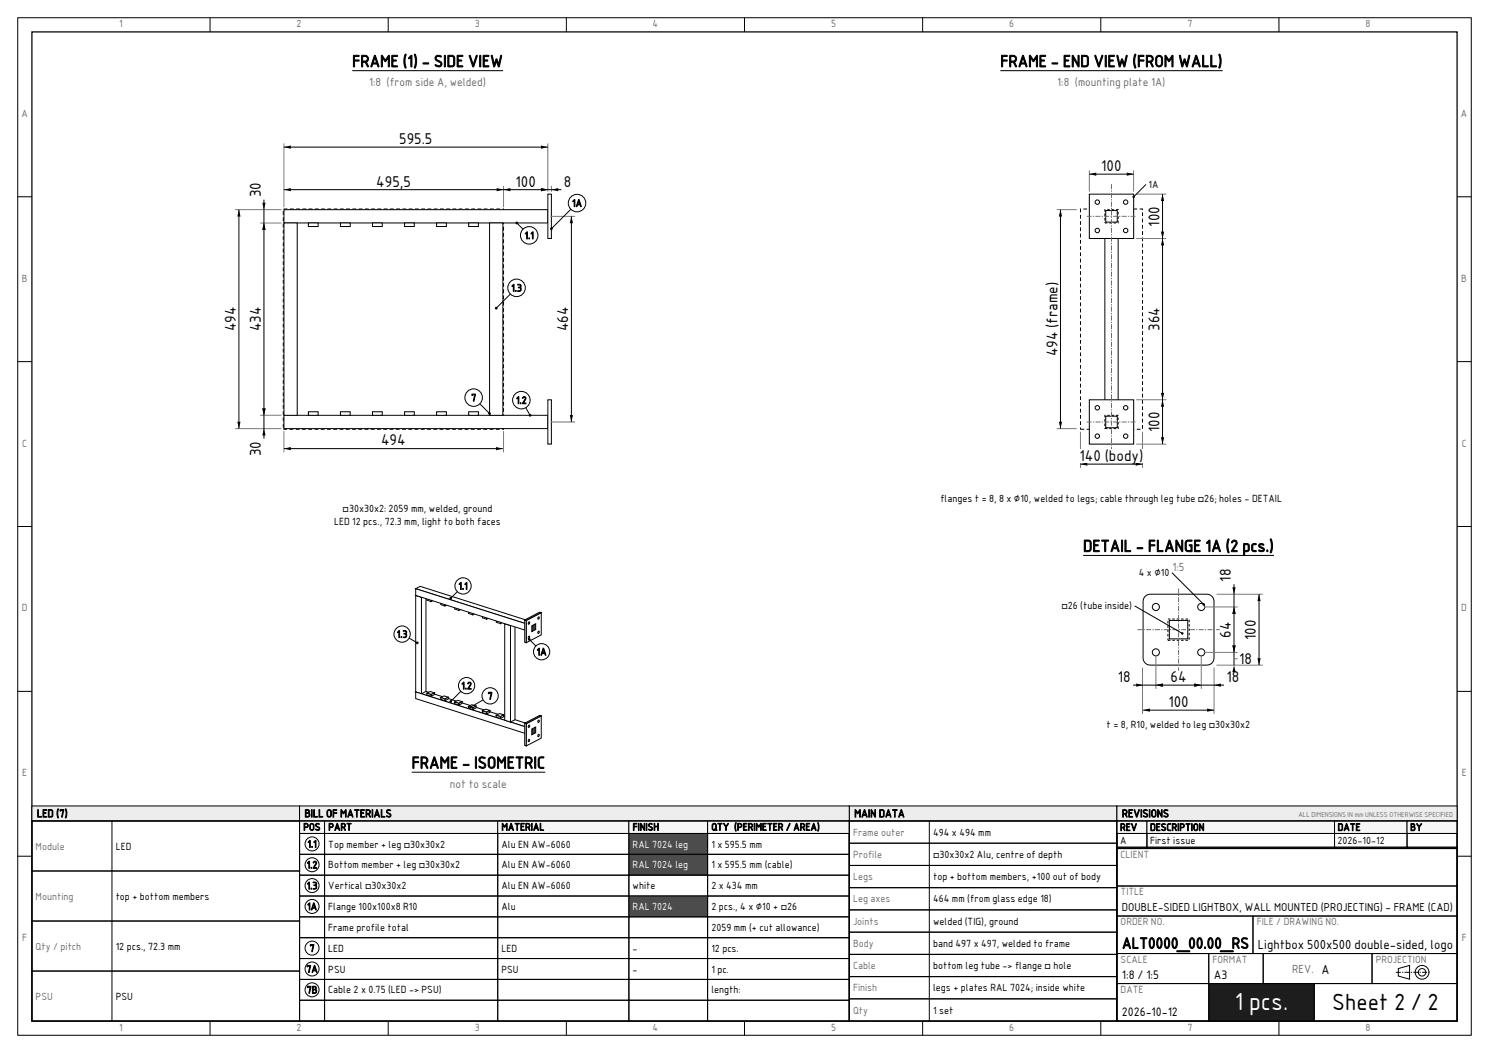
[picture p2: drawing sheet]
<svg xmlns="http://www.w3.org/2000/svg" width="420mm" height="297mm" viewBox="0 0 420 297" stroke-linecap="round" stroke-linejoin="round" font-family="sans-serif">
<g fill="none" stroke="#000" stroke-width=".28">
<path d="M5 5h410v287h-410zM59.3 5v4M109.5 5v4M159.7 5v4M210 5v4M260.2 5v4M310.5 5v4M360.7 5v4M5 55.5h4M411 55.5h4M5 102h4M411 102h4"/>
<path d="M5 148.5h4M411 148.5h4M5 195h4M411 195h4M5 241.5h4M411 241.5h4M59.3 288v4M109.5 288v4M159.7 288v4M210 288v4M260.2 288v4M310.5 288v4"/>
<path d="M360.7 288v4"/>
</g>
<path d="M9 9h402v279h-402z" fill="none" stroke="#000" stroke-width=".35"/>
<path d="M79.9 59h62.1v62.1h-62.1z" fill="none" stroke="#000" stroke-width=".28" stroke-dasharray="1.1 .7" stroke-linecap="butt"/>
<g fill="#fff" stroke="#000" stroke-width=".28">
<path d="M80.1 59.1h74.4v3.8h-74.4z" fill-rule="evenodd"/>
<path d="M154.5 54.8h1v12.5h-1z" fill-rule="evenodd"/>
<path d="M80.1 117.1h74.4v3.8h-74.4z" fill-rule="evenodd"/>
<path d="M154.5 112.8h1v12.5h-1z" fill-rule="evenodd"/>
<path d="M80.1 62.9h3.7v54.2h-3.7z" fill-rule="evenodd"/>
<path d="M138.1 62.9h3.7v54.2h-3.7z" fill-rule="evenodd"/>
<path d="M87 116.1h2.7v1h-2.7z" fill-rule="evenodd"/>
<path d="M96 116.1h2.8v1h-2.8z" fill-rule="evenodd"/>
<path d="M105.1 116.1h2.7v1h-2.7z" fill-rule="evenodd"/>
<path d="M114.1 116.1h2.8v1h-2.8z" fill-rule="evenodd"/>
<path d="M123.2 116.1h2.7v1h-2.7z" fill-rule="evenodd"/>
<path d="M132.2 116.1h2.7v1h-2.7z" fill-rule="evenodd"/>
<path d="M87 62.9h2.7v1h-2.7z" fill-rule="evenodd"/>
<path d="M96 62.9h2.8v1h-2.8z" fill-rule="evenodd"/>
<path d="M105.1 62.9h2.7v1h-2.7z" fill-rule="evenodd"/>
<path d="M114.1 62.9h2.8v1h-2.8z" fill-rule="evenodd"/>
<path d="M123.2 62.9h2.7v1h-2.7z" fill-rule="evenodd"/>
<path d="M132.2 62.9h2.7v1h-2.7z" fill-rule="evenodd"/>
</g>
<path d="M80.1 40.4v18M142 52.4v6M154.5 40.4v13.7M155.5 52.4v1.7" fill="none" stroke="#7a7a7a" stroke-width=".28"/>
<path d="M80.1 53.5h78.3M80.1 41.5h74.4" fill="none" stroke="#000" stroke-width=".28"/>
<path d="M80.1 53.5l1.9-.5v1zM80.1 41.5l1.9-.5v1zM140.1 53l1.9 .5-1.9 .5zM142 53.5l2-.5v1zM152.6 53l1.9 .5-1.9 .5zM152.6 41l1.9 .5-1.9 .5zM155.5 53.5l2-.5v1z" fill="#000"/>
<path d="M112.2 37.4h10.2v3.8h-10.2z" fill-rule="evenodd" fill="#fff"/>
<path d="M66.3 59.1h13.1M73.4 62.9h6M73.4 117.1h6M66.3 120.9h13.1" fill="none" stroke="#7a7a7a" stroke-width=".28"/>
<path d="M67.4 59.1v61.8M74.4 56.3v67.4" fill="none" stroke="#000" stroke-width=".28"/>
<path d="M67.4 59.1l.5 2h-1zM74 57.2h.9l-.5 1.9zM74.4 62.9l.5 1.9h-.9zM74 115.2h.9l-.5 1.9zM66.9 118.9h1l-.5 2zM74.4 120.9l.5 1.9h-.9z" fill="#000"/>
<path d="M63.3 86.1h3.8v7.8h-3.8z" fill-rule="evenodd" fill="#fff"/>
<path d="M80.1 121.6v6M142 121.6v6" fill="none" stroke="#7a7a7a" stroke-width=".28"/>
<path d="M80.1 126.5h61.7" fill="none" stroke="#000" stroke-width=".28"/>
<path d="M80.1 126.5l1.9-.4v.9zM139.9 126.1l1.9 .4-1.9 .5z" fill="#000"/>
<path d="M107.1 122.4h7.8v3.8h-7.8z" fill-rule="evenodd" fill="#fff"/>
<path d="M155.2 61h7M155.2 119h7" fill="none" stroke="#7a7a7a" stroke-width=".28"/>
<path d="M145.8 62.9l3.5 3.5M161.2 61v58" fill="none" stroke="#000" stroke-width=".28"/>
<g fill="#000">
<path d="M161.2 61l.4 2h-.9zM160.7 117.1h.9l-.4 1.9z"/>
<circle cx="145.8" cy="62.9" r=".39"/>
</g>
<circle cx="149.3" cy="66.4" r="2.47" fill="#fff" stroke="#000" stroke-width=".28"/>
<path d="M145.7 81.2l-5.7 5.7" fill="none" stroke="#000" stroke-width=".28"/>
<circle cx="140" cy="86.9" r=".39" fill="#000"/>
<circle cx="145.7" cy="81.2" r="2.47" fill="#fff" stroke="#000" stroke-width=".28"/>
<path d="M147.1 112.9l2.4 4.2" fill="none" stroke="#000" stroke-width=".28"/>
<circle cx="149.5" cy="117.1" r=".39" fill="#000"/>
<circle cx="147.1" cy="112.9" r="2.47" fill="#fff" stroke="#000" stroke-width=".28"/>
<path d="M162.8 57.3l-7.3 7.2" fill="none" stroke="#000" stroke-width=".28"/>
<circle cx="155.5" cy="64.5" r=".39" fill="#000"/>
<circle cx="162.8" cy="57.3" r="2.47" fill="#fff" stroke="#000" stroke-width=".28"/>
<path d="M133.6 112.1l4.5 4.5" fill="none" stroke="#000" stroke-width=".28"/>
<circle cx="138.1" cy="116.6" r=".39" fill="#000"/>
<circle cx="133.6" cy="112.1" r="2.47" fill="#fff" stroke="#000" stroke-width=".28"/>
<path d="M99.4 19.9h42.5" fill="none" stroke="#000" stroke-width=".28"/>
<path d="M304.8 59h17.5v62.1h-17.5z" fill="none" stroke="#000" stroke-width=".28" stroke-dasharray="1.1 .7" stroke-linecap="butt"/>
<g fill="#fff" stroke="#000" stroke-width=".28">
<path d="M311.6 59.1h3.8v3.8h-3.8z" fill-rule="evenodd"/>
<path d="M311.9 59.4h3.2v3.2h-3.2z" fill-rule="evenodd"/>
<path d="M311.6 117.1h3.8v3.8h-3.8z" fill-rule="evenodd"/>
<path d="M311.9 117.4h3.2v3.2h-3.2z" fill-rule="evenodd"/>
<path d="M311.6 62.9h3.8v54.2h-3.8z" fill-rule="evenodd"/>
<path d="M307.3 54.8h12.5v12.5h-12.5z" fill-rule="evenodd"/>
<path d="M311.9 59.4h3.2v3.2h-3.2z" fill-rule="evenodd"/>
<path d="M307.3 112.8h12.5v12.5h-12.5z" fill-rule="evenodd"/>
<path d="M311.9 117.4h3.2v3.2h-3.2z" fill-rule="evenodd"/>
<circle cx="309.5" cy="57" r=".63"/>
<circle cx="309.5" cy="65" r=".63"/>
<circle cx="317.5" cy="57" r=".63"/>
<circle cx="317.5" cy="65" r=".63"/>
<circle cx="309.5" cy="115" r=".63"/>
<circle cx="309.5" cy="123" r=".63"/>
<circle cx="317.5" cy="115" r=".63"/>
<circle cx="317.5" cy="123" r=".63"/>
</g>
<path d="M311.6 59.1h3.8v3.8h-3.8zM311.6 117.1h3.8v3.8h-3.8z" fill="none" stroke="#000" stroke-width=".28" stroke-dasharray=".7 .5" stroke-linecap="butt"/>
<path d="M313.5 51.9v76.2M306.5 61h14M306.5 119h14" fill="none" stroke="#6e6e6e" stroke-width=".28" stroke-dasharray="1.4 .4 .4 .4" stroke-linecap="butt"/>
<path d="M304.8 121.8v10.2M322.3 121.8v10.2" fill="none" stroke="#7a7a7a" stroke-width=".28"/>
<path d="M304.8 130.9h17.5" fill="none" stroke="#000" stroke-width=".28"/>
<path d="M304.8 130.9l1.9-.5v1zM320.3 130.4l2 .5-2 .5z" fill="#000"/>
<path d="M304.1 126.8h18.8v3.8h-18.8z" fill-rule="evenodd" fill="#fff"/>
<path d="M307.3 48.1v6M319.8 48.1v6" fill="none" stroke="#7a7a7a" stroke-width=".28"/>
<path d="M307.3 49.1h12.5" fill="none" stroke="#000" stroke-width=".28"/>
<path d="M307.3 49.1l1.9-.4v.9zM317.8 48.7l2 .4-2 .5z" fill="#000"/>
<path d="M310.2 45h6.6v3.8h-6.6z" fill-rule="evenodd" fill="#fff"/>
<path d="M298.1 59.1h5.6M320.5 54.8h8.5M320.5 67.3h8.5M320.5 112.7h8.5M298.1 120.9h5.6M320.5 125.3h8.5" fill="none" stroke="#7a7a7a" stroke-width=".28"/>
<path d="M299.1 59.1v61.8M327.9 54.8v70.5" fill="none" stroke="#000" stroke-width=".28"/>
<path d="M299.1 59.1l.5 2h-.9zM327.9 54.8l.5 1.9h-.9zM327.5 65.3h.9l-.5 2zM327.9 67.3l.5 1.9h-.9zM327.5 110.8h.9l-.5 2zM327.9 112.8l.5 1.9h-.9zM298.7 118.9h.9l-.5 2zM327.5 123.3h.9l-.5 2z" fill="#000"/>
<path d="M295 79.1h3.8v21.9h-3.8z" fill-rule="evenodd" fill="#fff"/>
<path d="M282.2 19.9h62.7M323.3 52l-3.5 3.5" fill="none" stroke="#000" stroke-width=".28"/>
<circle cx="319.8" cy="55.5" r=".35" fill="#000"/>
<g fill="#fff" stroke="#000" stroke-width=".28">
<path d="M117.3 195.2l1.2-.7 32.3 10.2-1.3 .7z" fill-rule="evenodd"/>
<path d="M120.4 195.5l.9-.5 1.2 .4-.9 .5z" fill-rule="evenodd"/>
<path d="M121.6 195.9l.9-.5v.5l-.9 .5z" fill-rule="evenodd"/>
<path d="M120.4 195.5l1.2 .4v.5l-1.2-.4z" fill-rule="evenodd"/>
<path d="M124.3 196.8l1-.5 1.1 .4-.9 .4z" fill-rule="evenodd"/>
<path d="M125.5 197.1l.9-.4v.5l-.9 .4z" fill-rule="evenodd"/>
<path d="M124.3 196.8l1.2 .3v.5l-1.2-.3z" fill-rule="evenodd"/>
<path d="M118.9 168.4l1.2-.6v27.2l-1.2 .7z" fill-rule="evenodd"/>
<path d="M117.3 167.9l1.6 .5v27.3l-1.6-.5z" fill-rule="evenodd"/>
<path d="M128.2 198l1-.5 1.2 .4-1 .5z" fill-rule="evenodd"/>
<path d="M129.4 198.4l1-.5v.5l-1 .5z" fill-rule="evenodd"/>
<path d="M128.2 198l1.2 .4v.5l-1.2-.4z" fill-rule="evenodd"/>
<path d="M132.2 199.3l.9-.5 1.2 .3-1 .5z" fill-rule="evenodd"/>
<path d="M133.3 199.6l1-.5v.5l-1 .5z" fill-rule="evenodd"/>
<path d="M132.2 199.3l1.1 .3v.5l-1.1-.3z" fill-rule="evenodd"/>
<path d="M117.3 195.2l32.2 10.2v1.9l-32.2-10.3z" fill-rule="evenodd"/>
<path d="M117.3 167.9l1.2-.6 1.6 .5-1.2 .6z" fill-rule="evenodd"/>
<path d="M136.1 200.5l.9-.5 1.2 .4-.9 .5z" fill-rule="evenodd"/>
<path d="M137.3 200.9l.9-.5v.5l-.9 .5z" fill-rule="evenodd"/>
<path d="M136.1 200.5l1.2 .4v.5l-1.2-.4z" fill-rule="evenodd"/>
<path d="M120.4 168.8l.9-.5 1.2 .4-.9 .5z" fill-rule="evenodd"/>
<path d="M121.6 169.2l.9-.5v.5l-.9 .5z" fill-rule="evenodd"/>
<path d="M120.4 168.8l1.2 .4v.5l-1.2-.4z" fill-rule="evenodd"/>
<path d="M140 201.7l.9-.4 1.2 .3-.9 .5z" fill-rule="evenodd"/>
<path d="M141.2 202.1l.9-.5v.5l-.9 .5z" fill-rule="evenodd"/>
<path d="M140 201.7l1.2 .4v.5l-1.2-.4z" fill-rule="evenodd"/>
<path d="M124.3 170l1-.5 1.1 .4-.9 .5z" fill-rule="evenodd"/>
<path d="M125.5 170.4l.9-.5v.5l-.9 .5z" fill-rule="evenodd"/>
<path d="M124.3 170l1.2 .4v.5l-1.2-.4z" fill-rule="evenodd"/>
<path d="M128.2 171.3l1-.5 1.2 .4-1 .5z" fill-rule="evenodd"/>
<path d="M129.4 171.7l1-.5v.5l-1 .5z" fill-rule="evenodd"/>
<path d="M128.2 171.3l1.2 .4v.5l-1.2-.4z" fill-rule="evenodd"/>
<path d="M149.5 205.4l1.3-.7v1.9l-1.3 .7z" fill-rule="evenodd"/>
</g>
<path d="M150 205.6l1.1-.6v1.7l-1.1 .5z" fill-rule="evenodd" fill="#3a3a3a" stroke="#3a3a3a" stroke-width=".28"/>
<g fill="#fff" stroke="#000" stroke-width=".28">
<path d="M148.4 204.1l4.3-2.2v6.3l-4.3 2.2zM151.8 207.2l-.1 .4a.23 .23 0 0 0 .4-.1 .23 .23 0 0 0-.3-.3zM151.8 203.2l-.1 .3a.23 .23 0 0 0 .4 0 .23 .23 0 0 0-.3-.3zM150 205.6v1.7l1.1-.6v-1.7zM149.1 208.6l-.1 .4a.23 .23 0 0 0 .4-.1 .23 .23 0 0 0-.3-.3zM149.1 204.6l-.1 .4a.23 .23 0 0 0 .4-.1 .23 .23 0 0 0-.3-.3z" fill-rule="evenodd"/>
<path d="M132.2 172.5l.9-.5 1.2 .4-1 .5z" fill-rule="evenodd"/>
<path d="M133.3 172.9l1-.5v.5l-1 .5z" fill-rule="evenodd"/>
<path d="M132.2 172.5l1.1 .4v.5l-1.1-.4z" fill-rule="evenodd"/>
<path d="M148 204l4.2-2.2 .5 .1-4.3 2.2z" fill-rule="evenodd"/>
<path d="M117.3 166l1.2-.6 32.3 10.2-1.3 .7z" fill-rule="evenodd"/>
<path d="M144 176.4l1.3-.6v27.2l-1.3 .7z" fill-rule="evenodd"/>
<path d="M148 204l.4 .1v6.3l-.4-.1z" fill-rule="evenodd"/>
<path d="M142.4 175.9l1.6 .5v27.3l-1.6-.6z" fill-rule="evenodd"/>
<path d="M136.1 173.8l.9-.5 1.2 .4-.9 .4z" fill-rule="evenodd"/>
<path d="M137.3 174.1l.9-.4v.5l-.9 .4z" fill-rule="evenodd"/>
<path d="M136.1 173.8l1.2 .3v.5l-1.2-.3z" fill-rule="evenodd"/>
<path d="M140 175l.9-.5 1.2 .4-.9 .5z" fill-rule="evenodd"/>
<path d="M141.2 175.4l.9-.5v.5l-.9 .5z" fill-rule="evenodd"/>
<path d="M140 175l1.2 .4v.5l-1.2-.4z" fill-rule="evenodd"/>
<path d="M142.4 175.9l1.2-.7 1.7 .6-1.3 .6z" fill-rule="evenodd"/>
<path d="M117.3 166l32.2 10.3v1.9l-32.2-10.3z" fill-rule="evenodd"/>
<path d="M149.5 176.3l1.3-.7v1.9l-1.3 .7z" fill-rule="evenodd"/>
</g>
<path d="M150 176.5l1.1-.6v1.7l-1.1 .5z" fill-rule="evenodd" fill="#3a3a3a" stroke="#3a3a3a" stroke-width=".28"/>
<g fill="#fff" stroke="#000" stroke-width=".28">
<path d="M148.4 175l4.3-2.2v6.3l-4.3 2.2zM151.8 178.1l-.1 .3a.23 .23 0 0 0 .4 0 .23 .23 0 0 0-.3-.3zM151.8 174.1l-.1 .3a.23 .23 0 0 0 .4 0 .23 .23 0 0 0-.3-.3zM150 176.5v1.6l1.1-.5v-1.7zM149.1 179.5l-.1 .4a.23 .23 0 0 0 .4-.1 .23 .23 0 0 0-.3-.3zM149.1 175.5l-.1 .3a.23 .23 0 0 0 .4 0 .23 .23 0 0 0-.3-.3z" fill-rule="evenodd"/>
<path d="M148 174.9l4.2-2.2 .5 .1-4.3 2.2z" fill-rule="evenodd"/>
<path d="M148 174.9l.4 .1v6.3l-.4-.2z" fill-rule="evenodd"/>
</g>
<path d="M130.6 165.3l-3.5 3.5" fill="none" stroke="#000" stroke-width=".28"/>
<circle cx="127.1" cy="168.8" r=".39" fill="#000"/>
<circle cx="130.6" cy="165.3" r="2.29" fill="#fff" stroke="#000" stroke-width=".28"/>
<path d="M131.6 193.4l-4.5 4.5" fill="none" stroke="#000" stroke-width=".28"/>
<circle cx="127.1" cy="197.9" r=".39" fill="#000"/>
<circle cx="131.6" cy="193.4" r="2.29" fill="#fff" stroke="#000" stroke-width=".28"/>
<path d="M113.4 178.8l4.3 2.5" fill="none" stroke="#000" stroke-width=".28"/>
<circle cx="117.7" cy="181.3" r=".39" fill="#000"/>
<circle cx="113.4" cy="178.8" r="2.29" fill="#fff" stroke="#000" stroke-width=".28"/>
<path d="M149.3 180.3l3.5 3.5" fill="none" stroke="#000" stroke-width=".28"/>
<circle cx="149.3" cy="180.3" r=".39" fill="#000"/>
<circle cx="152.8" cy="183.8" r="2.29" fill="#fff" stroke="#000" stroke-width=".28"/>
<path d="M138.2 196.3l-5.5 3.1" fill="none" stroke="#000" stroke-width=".28"/>
<circle cx="132.7" cy="199.4" r=".39" fill="#000"/>
<circle cx="138.2" cy="196.3" r="2.29" fill="#fff" stroke="#000" stroke-width=".28"/>
<path d="M116.1 217.8h37.7" fill="none" stroke="#000" stroke-width=".28"/>
<g fill="#fff" stroke="#000" stroke-width=".28">
<path d="M323 168.2l1.4-.6h16a2 2 0 0 1 2 2v16a2 2 0 0 1-2 2h-16a2 2 0 0 1-2-2v-16z" fill-rule="evenodd"/>
<path d="M329.8 175h5.2v5.2h-5.2z" fill-rule="evenodd"/>
<circle cx="326" cy="171.2" r="1"/>
<circle cx="326" cy="184" r="1"/>
<circle cx="338.8" cy="171.2" r="1"/>
<circle cx="338.8" cy="184" r="1"/>
</g>
<path d="M329.4 174.6h6v6h-6z" fill="none" stroke="#000" stroke-width=".28" stroke-dasharray=".7 .5" stroke-linecap="butt"/>
<path d="M320.8 177.6h23.2M332.4 166v23.2" fill="none" stroke="#6e6e6e" stroke-width=".28" stroke-dasharray="1.4 .4 .4 .4" stroke-linecap="butt"/>
<path d="M339.5 171.2h9.6M343.1 167.6h6M322.3 188.3v13.1M326 184.7v9.6M338.8 184.7v9.6M339.5 184h9.6M342.4 188.3v13.1M343.1 187.6h6M348.1 185.8h1" fill="none" stroke="#7a7a7a" stroke-width=".28"/>
<path d="M348.1 164.8v22.8M319.6 193.2h25.7M322.4 200.3h20" fill="none" stroke="#000" stroke-width=".28"/>
<path d="M347.6 165.7h.9l-.4 1.9zM348.1 171.2l.4 1.9h-.9zM320.5 192.8l1.9 .4-1.9 .5zM326 193.2l2-.4v.9zM336.9 192.8l1.9 .4-1.9 .5zM342.4 193.2l2-.4v.9zM347.6 182.1h.9l-.4 1.9zM348.1 187.6l.4 1.9h-.9zM322.4 200.3l2-.5v1zM340.5 199.8l1.9 .5-1.9 .5z" fill="#000"/>
<path d="M329.1 196.2h6.6v3.8h-6.6z" fill-rule="evenodd" fill="#fff"/>
<path d="M349.1 167.6h7.1M349.1 187.6h7.1" fill="none" stroke="#7a7a7a" stroke-width=".28"/>
<path d="M355.1 167.6v20" fill="none" stroke="#000" stroke-width=".28"/>
<path d="M355.1 167.6l.5 1.9h-.9zM354.7 185.7h.9l-.5 1.9z" fill="#000"/>
<path d="M351 174.3h3.8v6.6h-3.8z" fill-rule="evenodd" fill="#fff"/>
<path d="M305.5 156.7h53.9M320 170.9l13.5 7.8M330.6 161.5l8.9 9" fill="none" stroke="#000" stroke-width=".28"/>
<g fill="#000">
<circle cx="333.5" cy="178.7" r=".35"/>
<circle cx="339.5" cy="170.5" r=".35"/>
</g>
<path d="M9 227.3h75.5v4.3h-75.5z" fill-rule="evenodd" fill="#ededed" stroke="#000" stroke-width=".28"/>
<path d="M9 231.6h75.5v14.1h-75.5zM9 231.6h75.5v56.4h-75.5zM31.6 231.6v56.4M9 245.7h75.5v14.1h-75.5zM9 259.8h75.5v14.1h-75.5zM9 273.9h75.5v14.1h-75.5z" fill="none" stroke="#000" stroke-width=".28"/>
<path d="M239.6 227.3h75.4v4.3h-75.4z" fill-rule="evenodd" fill="#ededed" stroke="#000" stroke-width=".28"/>
<path d="M239.6 231.6h75.4v6.2h-75.4zM239.6 237.8h75.4v6.3h-75.4zM239.6 231.6h75.4v56.4h-75.4zM262.1 231.6v56.4M239.6 244.1h75.4v6.3h-75.4zM239.6 250.4h75.4v6.2h-75.4zM239.6 256.6h75.4v6.3h-75.4zM239.6 262.9h75.4v6.3h-75.4zM239.6 269.2h75.4v6.3h-75.4zM239.6 275.5h75.4v6.2h-75.4zM239.6 281.7h75.4v6.3h-75.4z" fill="none" stroke="#000" stroke-width=".28"/>
<path d="M84.5 227.3h155v4.3h-155z" fill-rule="evenodd" fill="#ededed" stroke="#000" stroke-width=".28"/>
<g fill="#f6f6f6" stroke="#000" stroke-width=".28">
<path d="M84.5 231.6h7v3.5h-7z" fill-rule="evenodd"/>
<path d="M91.5 231.6h48.9v3.5h-48.9z" fill-rule="evenodd"/>
<path d="M140.4 231.6h37v3.5h-37z" fill-rule="evenodd"/>
<path d="M177.4 231.6h22.2v3.5h-22.2z" fill-rule="evenodd"/>
<path d="M199.6 231.6h39.9v3.5h-39.9z" fill-rule="evenodd"/>
</g>
<path d="M84.5 235.1h7v5.9h-7z" fill="none" stroke="#000" stroke-width=".28"/>
<circle cx="88" cy="238" r="1.98" fill="#fff" stroke="#000" stroke-width=".28"/>
<path d="M91.5 235.1h48.9v5.9h-48.9zM140.4 235.1h37v5.9h-37z" fill="none" stroke="#000" stroke-width=".28"/>
<path d="M177.4 235.1h22.2v5.9h-22.2z" fill-rule="evenodd" fill="#474a51" stroke="#000" stroke-width=".28"/>
<path d="M199.6 235.1h39.9v5.9h-39.9zM84.5 241h7v5.8h-7z" fill="none" stroke="#000" stroke-width=".28"/>
<circle cx="88" cy="243.9" r="1.98" fill="#fff" stroke="#000" stroke-width=".28"/>
<path d="M91.5 241h48.9v5.8h-48.9zM140.4 241h37v5.8h-37z" fill="none" stroke="#000" stroke-width=".28"/>
<path d="M177.4 241h22.2v5.8h-22.2z" fill-rule="evenodd" fill="#474a51" stroke="#000" stroke-width=".28"/>
<path d="M84.5 246.8h7v5.9h-7zM199.6 241h39.9v5.8h-39.9z" fill="none" stroke="#000" stroke-width=".28"/>
<circle cx="88" cy="249.8" r="1.98" fill="#fff" stroke="#000" stroke-width=".28"/>
<path d="M84.5 252.7h7v5.9h-7zM91.5 246.8h48.9v5.9h-48.9zM140.4 246.8h37v5.9h-37zM177.4 246.8h22.2v5.9h-22.2zM199.6 246.8h39.9v5.9h-39.9z" fill="none" stroke="#000" stroke-width=".28"/>
<circle cx="88" cy="255.7" r="1.98" fill="#fff" stroke="#000" stroke-width=".28"/>
<path d="M91.5 252.7h48.9v5.9h-48.9zM140.4 252.7h37v5.9h-37z" fill="none" stroke="#000" stroke-width=".28"/>
<path d="M177.4 252.7h22.2v5.9h-22.2z" fill-rule="evenodd" fill="#474a51" stroke="#000" stroke-width=".28"/>
<path d="M84.5 258.6h7v5.9h-7zM91.5 258.6h48.9v5.9h-48.9zM140.4 258.6h37v5.9h-37zM177.4 258.6h22.2v5.9h-22.2zM199.6 252.7h39.9v5.9h-39.9zM199.6 258.6h39.9v5.9h-39.9zM84.5 264.5h7v5.9h-7z" fill="none" stroke="#000" stroke-width=".28"/>
<circle cx="88" cy="267.4" r="1.98" fill="#fff" stroke="#000" stroke-width=".28"/>
<path d="M84.5 270.4h7v5.8h-7zM91.5 264.5h48.9v5.9h-48.9zM140.4 264.5h37v5.9h-37zM177.4 264.5h22.2v5.9h-22.2zM199.6 264.5h39.9v5.9h-39.9z" fill="none" stroke="#000" stroke-width=".28"/>
<circle cx="88" cy="273.3" r="1.98" fill="#fff" stroke="#000" stroke-width=".28"/>
<path d="M84.5 276.2h7v5.9h-7zM91.5 270.4h48.9v5.8h-48.9zM140.4 270.4h37v5.8h-37zM177.4 270.4h22.2v5.8h-22.2zM199.6 270.4h39.9v5.8h-39.9z" fill="none" stroke="#000" stroke-width=".28"/>
<circle cx="88" cy="279.2" r="1.98" fill="#fff" stroke="#000" stroke-width=".28"/>
<path d="M84.5 231.6h155v56.4h-155zM91.5 276.2h48.9v5.9h-48.9zM140.4 276.2h37v5.9h-37zM177.4 276.2h22.2v5.9h-22.2zM199.6 276.2h39.9v5.9h-39.9zM84.5 282.1h7v5.9h-7zM91.5 282.1h48.9v5.9h-48.9zM140.4 282.1h37v5.9h-37zM177.4 282.1h22.2v5.9h-22.2zM199.6 282.1h39.9v5.9h-39.9z" fill="none" stroke="#000" stroke-width=".28"/>
<path d="M315 227.3h96v4.3h-96z" fill-rule="evenodd" fill="#ededed" stroke="#000" stroke-width=".28"/>
<g fill="#f6f6f6" stroke="#000" stroke-width=".28">
<path d="M315 231.6h8.5v3.5h-8.5z" fill-rule="evenodd"/>
<path d="M323.5 231.6h52.9v3.5h-52.9z" fill-rule="evenodd"/>
<path d="M376.4 231.6h20.5v3.5h-20.5z" fill-rule="evenodd"/>
<path d="M396.9 231.6h14.1v3.5h-14.1z" fill-rule="evenodd"/>
</g>
<g fill="none" stroke="#000" stroke-width=".28">
<path d="M315 235.1h8.5v3.9h-8.5zM315 239h8.5v.3h-8.5zM315 231.6h96v7.7h-96zM315 239.3h96v10.6h-96zM323.5 235.1h52.9v3.9h-52.9zM323.5 239h52.9v.3h-52.9zM376.4 235.1h20.5v3.9h-20.5zM376.4 239h20.5v.3h-20.5zM396.9 235.1h14.1v3.9h-14.1zM396.9 239h14.1v.3h-14.1zM315 249.9h96v8.5h-96zM315 258.4h38.4v10.6h-38.4z"/>
<path d="M353.4 258.4h57.6v10.6h-57.6zM315 269h26v8.4h-26zM315 277.4h26v10.6h-26zM341 269h15.3v8.4h-15.3zM356.3 269h30.7v8.4h-30.7zM387 269h24v8.4h-24zM394.4 273.2l3.2-.9v3.9l-3.2-.9z"/>
<circle cx="401.1" cy="274.2" r="1.94"/>
<circle cx="401.1" cy="274.2" r="1.06"/>
</g>
<path d="M393.7 274.2h9.9" fill="none" stroke="#000" stroke-width=".28" stroke-dasharray="1.4 .4 .4 .4" stroke-linecap="butt"/>
<path d="M341 277.4h29.7v10.6h-29.7z" fill-rule="evenodd" fill="#1b1c1b" stroke="#000" stroke-width=".28"/>
<path d="M370.7 277.4h40.3v10.6h-40.3z" fill="none" stroke="#000" stroke-width=".28"/>
<path d="M315 239.3h96v48.7h-96z" fill="none" stroke="#000" stroke-width=".35"/>
<text font-size="6.7" fill="#fff" x="348.3" y="285">1 pcs.</text>
<text font-size="6.3" x="375.8" y="285">Sheet 2 / 2</text>
<g font-size="4.6">
<text x="99.4" y="18.9">FRAME (1) - SIDE VIEW</text>
<text x="282.2" y="18.9">FRAME - END VIEW (FROM WALL)</text>
<text x="305.5" y="155.6">DETAIL - FLANGE 1A (2 pcs.)</text>
<text x="116.1" y="216.7">FRAME - ISOMETRIC</text>
</g>
<text font-size="4.3" x="316.5" y="267.5">ALT0000_00.00_RS</text>
<g font-size="4.2">
<text x="112.6" y="40.6">595.5</text>
<text x="106.1" y="52.6">495,5</text>
<text x="145.4" y="52.6">100</text>
<text x="159.1" y="52.6">8</text>
<text x="310.6" y="48.2">100</text>
<text x="73.6" y="55.6" transform="rotate(-90 73.6 55.6)">30</text>
<text x="327" y="63.9" transform="rotate(-90 327 63.9)">100</text>
<text x="66.5" y="93.5" transform="rotate(-90 66.5 93.5)">494</text>
<text x="73.6" y="93.5" transform="rotate(-90 73.6 93.5)">434</text>
<text x="160.3" y="93.5" transform="rotate(-90 160.3 93.5)">464</text>
<text x="327" y="93.3" transform="rotate(-90 327 93.3)">364</text>
<text x="298.2" y="100.5" transform="rotate(-90 298.2 100.5)">494 (frame)</text>
<text x="107.5" y="125.7">494</text>
<text x="327" y="121.9" transform="rotate(-90 327 121.9)">100</text>
<text x="73.6" y="128.7" transform="rotate(-90 73.6 128.7)">30</text>
<text x="304.5" y="130">140 (body)</text>
<text x="347.2" y="164.1" transform="rotate(-90 347.2 164.1)">18</text>
<text x="347.2" y="179.9" transform="rotate(-90 347.2 179.9)">64</text>
<text x="354.3" y="180.5" transform="rotate(-90 354.3 180.5)">100</text>
<text x="349.5" y="187.3">18</text>
<text x="315.3" y="192.4">18</text>
<text x="330.2" y="192.4">64</text>
<text x="346" y="192.4">18</text>
<text x="329.6" y="199.4">100</text>
</g>
<text font-size="3.6" x="354.8" y="267.5">Lightbox 500x500 double-sided, logo</text>
<g font-size="3.4">
<text x="316.5" y="276">1:8 / 1:5</text>
<text x="342.4" y="276">A3</text>
<text x="316.5" y="286.6">2026-10-12</text>
</g>
<g font-size="3.2" fill="#6e6e6e">
<text x="104.1" y="24.3">1:8 (from side A, welded)</text>
<text x="298.2" y="24.3">1:8 (mounting plate 1A)</text>
<text x="330.7" y="161">1:5</text>
<text x="126.9" y="222.1">not to scale</text>
<text x="364.5" y="274.4">REV. A</text>
</g>
<text font-size="3.1" x="316.5" y="257">DOUBLE-SIDED LIGHTBOX, WALL MOUNTED (PROJECTING) - FRAME (CAD)</text>
<g font-size="3">
<text x="10.4" y="230.5">LED (7)</text>
<text x="85.9" y="230.5">BILL OF MATERIALS</text>
<text x="241" y="230.5">MAIN DATA</text>
<text x="316.5" y="230.5">REVISIONS</text>
</g>
<g font-size="2.8" fill="#6e6e6e">
<text x="33.6" y="7.7">1</text>
<text x="83.7" y="7.7">2</text>
<text x="133.9" y="7.7">3</text>
<text x="184.1" y="7.7">4</text>
<text x="234.4" y="7.7">5</text>
<text x="284.7" y="7.7">6</text>
<text x="334.9" y="7.7">7</text>
<text x="385.2" y="7.7">8</text>
<text x="6.1" y="33">A</text>
<text x="412.1" y="33">A</text>
<text x="6.2" y="79.5">B</text>
<text x="412.2" y="79.5">B</text>
<text x="6.3" y="126">C</text>
<text x="412.3" y="126">C</text>
<text x="6.2" y="172.5">D</text>
<text x="412.2" y="172.5">D</text>
<text x="6.3" y="219">E</text>
<text x="412.3" y="219">E</text>
<text x="10.1" y="239.6">Module</text>
<text x="240.6" y="235.7">Frame outer</text>
<text x="240.6" y="242">Profile</text>
<text x="316.1" y="242">CLIENT</text>
<text x="240.6" y="248.3">Legs</text>
<text x="10.1" y="253.7">Mounting</text>
<text x="240.6" y="254.5">Leg axes</text>
<text x="316.1" y="252.5">TITLE</text>
<text x="240.6" y="260.8">Joints</text>
<text x="316.1" y="261">ORDER NO.</text>
<text x="354.5" y="261">FILE / DRAWING NO.</text>
<text x="6.3" y="265.5">F</text>
<text x="10.1" y="267.9">Qty / pitch</text>
<text x="240.6" y="267.1">Body</text>
<text x="412.3" y="265.5">F</text>
<text x="240.6" y="273.3">Cable</text>
<text x="316.1" y="271.6">SCALE</text>
<text x="342" y="271.6">FORMAT</text>
<text x="388.1" y="271.6">PROJECTION</text>
<text x="10.1" y="282">PSU</text>
<text x="240.6" y="279.6">Finish</text>
<text x="316.1" y="280.1">DATE</text>
<text x="240.6" y="285.9">Qty</text>
<text x="33.6" y="290.7">1</text>
<text x="83.7" y="290.7">2</text>
<text x="133.9" y="290.7">3</text>
<text x="184.1" y="290.7">4</text>
<text x="234.4" y="290.7">5</text>
<text x="284.7" y="290.7">6</text>
<text x="334.9" y="290.7">7</text>
<text x="385.2" y="290.7">8</text>
</g>
<g font-size="2.8">
<text x="324" y="53">1A</text>
<text x="161.4" y="58.3">1A</text>
<text x="148" y="67.4">1.1</text>
<text x="144.2" y="82.2">1.3</text>
<text x="132.9" y="113.2">7</text>
<text x="145.5" y="113.9">1.2</text>
<text x="265.2" y="141.5">flanges t = 8, 8 x ⌀10, welded to legs; cable through leg tube □26; holes - DETAIL</text>
<text x="94.2" y="148.2">LED 12 pcs., 72.3 mm, light to both faces</text>
<text x="96.6" y="144.3">□30x30x2: 2059 mm, welded, ground</text>
<text x="129.3" y="166.3">1.1</text>
<text x="321.2" y="162.5">4 x ⌀10</text>
<text x="299.4" y="171.9">□26 (tube inside)</text>
<text x="111.9" y="179.9">1.3</text>
<text x="151.4" y="184.8">1A</text>
<text x="130.1" y="194.4">1.2</text>
<text x="137.5" y="197.3">7</text>
<text x="312.1" y="205.2">t = 8, R10, welded to leg □30x30x2</text>
<text x="32.6" y="239.6">LED</text>
<text x="85.6" y="234.2">POS</text>
<text x="86.7" y="239">1.1</text>
<text x="92.6" y="234.2">PART</text>
<text x="92.6" y="239">Top member + leg □30x30x2</text>
<text x="141.4" y="234.2">MATERIAL</text>
<text x="141.4" y="239">Alu EN AW-6060</text>
<text x="178.4" y="234.2">FINISH</text>
<text x="200.6" y="234.2">QTY (PERIMETER / AREA)</text>
<text x="200.6" y="239">1 x 595.5 mm</text>
<text x="263.2" y="235.7">494 x 494 mm</text>
<text x="315.9" y="234.3">REV</text>
<text x="315.9" y="238">A</text>
<text x="324.4" y="234.3">DESCRIPTION</text>
<text x="324.4" y="238">First issue</text>
<text x="377.3" y="234.3">DATE</text>
<text x="377.3" y="238">2026-10-12</text>
<text x="397.8" y="234.3">BY</text>
<text x="86.5" y="244.9">1.2</text>
<text x="92.6" y="244.9">Bottom member + leg □30x30x2</text>
<text x="141.4" y="244.9">Alu EN AW-6060</text>
<text x="200.6" y="244.9">1 x 595.5 mm (cable)</text>
<text x="263.2" y="242">□30x30x2 Alu, centre of depth</text>
<text x="86.5" y="250.8">1.3</text>
<text x="92.6" y="250.8">Vertical □30x30x2</text>
<text x="141.4" y="250.8">Alu EN AW-6060</text>
<text x="178.4" y="250.8">white</text>
<text x="200.6" y="250.8">2 x 434 mm</text>
<text x="263.2" y="248.3">top + bottom members, +100 out of body</text>
<text x="32.6" y="253.7">top + bottom members</text>
<text x="86.6" y="256.7">1A</text>
<text x="92.6" y="256.7">Flange 100x100x8 R10</text>
<text x="141.4" y="256.7">Alu</text>
<text x="200.6" y="256.7">2 pcs., 4 x ⌀10 + □26</text>
<text x="263.2" y="254.5">464 mm (from glass edge 18)</text>
<text x="92.6" y="262.6">Frame profile total</text>
<text x="200.6" y="262.6">2059 mm (+ cut allowance)</text>
<text x="263.2" y="260.8">welded (TIG), ground</text>
<text x="32.6" y="267.9">12 pcs., 72.3 mm</text>
<text x="87.3" y="268.4">7</text>
<text x="92.6" y="268.4">LED</text>
<text x="141.4" y="268.4">LED</text>
<text x="178.4" y="268.4">-</text>
<text x="200.6" y="268.4">12 pcs.</text>
<text x="263.2" y="267.1">band 497 x 497, welded to frame</text>
<text x="86.4" y="274.3">7A</text>
<text x="92.6" y="274.3">PSU</text>
<text x="141.4" y="274.3">PSU</text>
<text x="178.4" y="274.3">-</text>
<text x="200.6" y="274.3">1 pc.</text>
<text x="263.2" y="273.3">bottom leg tube -&gt; flange □ hole</text>
<text x="32.6" y="282">PSU</text>
<text x="86.5" y="280.2">7B</text>
<text x="92.6" y="280.2">Cable 2 x 0.75 (LED -&gt; PSU)</text>
<text x="200.6" y="280.2">length:</text>
<text x="263.2" y="279.6">legs + plates RAL 7024; inside white</text>
<text x="263.2" y="285.9">1 set</text>
</g>
<g font-size="2.8" fill="#fff">
<text x="178.4" y="239">RAL 7024 leg</text>
<text x="178.4" y="244.9">RAL 7024 leg</text>
<text x="178.4" y="256.7">RAL 7024</text>
</g>
<text font-size="1.9" fill="#6e6e6e" x="366.3" y="230.3">ALL DIMENSIONS IN mm UNLESS OTHERWISE SPECIFIED</text>
</svg>
